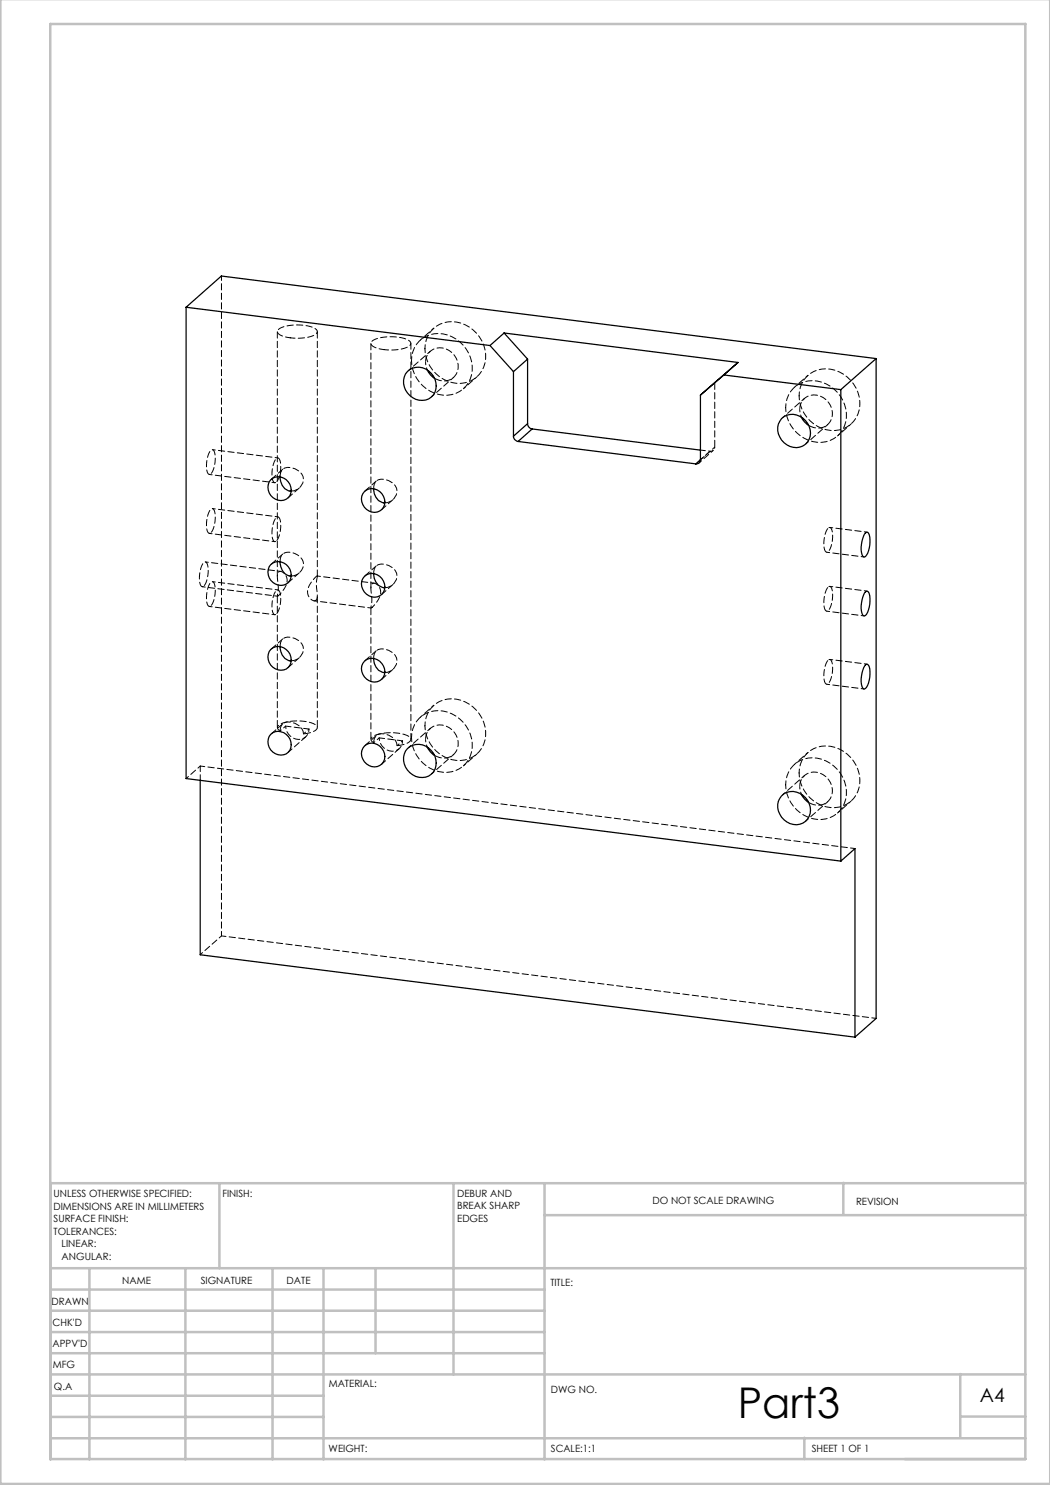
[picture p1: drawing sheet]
<svg xmlns="http://www.w3.org/2000/svg" width="210mm" height="297mm" viewBox="0 0 210 297" stroke-linecap="round" stroke-linejoin="round" font-family="sans-serif">
<g fill="none" stroke="#c0c0c0" stroke-width=".5">
<path d="M.1 -.1v296.9h209.9v-296.9M10.1 4.8h195v287h-195zM43.9 236.6v17M90.7 236.6v38.3M108.9 236.6v55.3M168.7 236.6v6.3M205.1 236.6h-195v55.3M10.1 253.6h195M10.1 257.9h98.8M17.9 253.6v38.3M37.1 253.6v38.3M54.5 253.6v38.3"/>
<path d="M64.7 253.6v38.3M75.1 253.6v17M108.9 243h96.2M10.1 270.6h98.8M10.1 266.4h98.8M10.1 262.1h98.8M10.1 279.1h54.6M10.1 274.9h195M192.1 274.8v12.7M10.1 287.7h195M10.1 283.4h54.6M160.9 287.5v4.3"/>
<path d="M192.1 283.3h13"/>
</g>
<g fill="none" stroke="#000" stroke-width=".25">
<path d="M37.2 61.5v94.2l131 16.5M37.2 61.5l60.8 7.6M37.2 61.5l7.1-6.3 130.9 16.5M81.5 74.3a3.5 3.5 0 0 1 4.6 .2 3.5 3.5 0 0 1 .6 4.5 3.4 3.4 0 0 1-5.8-1.6 3.1 3.1 0 0 1 .6-3.1zM85.4 74a3.8 3.8 0 0 0 1.5 1.7M98 69.1l4.7 5.2M100.8 66.6l46.8 5.9M100.8 66.6l-2.8 2.5M100.8 66.6l4.7 5.2M102.7 74.3v12.9M105.5 71.8v12.9M105.5 71.8l-2.8 2.5"/>
<path d="M140.1 79v12.9M144.8 75l-4.7 4M144.8 75l23.4 2.9M147.6 72.5l-2.8 2.5M147.6 72.5l-7.5 6.5M168.2 77.9v94.3M175.2 71.7v132l-4.2 3.7M175.2 71.7l-7 6.2M54.2 96a2.52 2.52 0 0 1 3.3 .2 2.52 2.52 0 0 1 .2 3.3 2.52 2.52 0 0 1-3.4-.2 2.52 2.52 0 0 1-.1-3.3zM56 95.4a2.59 2.59 0 0 0 2.2 2.8M72.9 98.3a2.51 2.51 0 0 1 3.3 .2 2.51 2.51 0 0 1 .2 3.4 2.51 2.51 0 0 1-3.4-.3 2.51 2.51 0 0 1-.1-3.3zM74.7 97.8a2.67 2.67 0 0 0 2.2 2.8"/>
<path d="M102.7 87.2a1.11 1.11 0 0 0 .9 1.1M103.6 88.3l35.6 4.5M105.5 84.7a1.11 1.11 0 0 0 .9 1.1M105.5 84.7l-2.8 2.5M106.4 85.8l33.7 4.2M106.4 85.8l-2.8 2.5M140.1 91.9a.8 .8 0 0 1-.9 .9M140.1 91.9l-.9 .9M156.3 83.7a3.5 3.5 0 0 1 4.6 .2 3.5 3.5 0 0 1 .6 4.5 3.4 3.4 0 0 1-5.8-1.6 3.1 3.1 0 0 1 .6-3.1zM160.3 83.4a4 4 0 0 0 1.4 1.7M54.2 112.9a2.52 2.52 0 0 1 3.3 .2 2.52 2.52 0 0 1 .2 3.4 2.52 2.52 0 0 1-3.4-.2 2.52 2.52 0 0 1-.1-3.4zM56 112.4a2.59 2.59 0 0 0 2.2 2.8"/>
<path d="M72.9 115.3a2.51 2.51 0 0 1 3.3 .2 2.51 2.51 0 0 1 .2 3.3 2.51 2.51 0 0 1-3.4-.2 2.51 2.51 0 0 1-.1-3.3zM74.7 114.8a2.67 2.67 0 0 0 2.2 2.7M173.1 118.4l.4-.1a4.3 4.3 0 0 1 .2 3.7 1.25 1.25 0 0 1-1 1.2 4 4 0 0 1-.2-3.7zM173.1 106.6l.4-.1a4.6 4.6 0 0 1 0 4.2 .75 .75 0 0 1-.8 .7 4 4 0 0 1-.2-3.7zM54.2 129.9a2.5 2.5 0 0 1 3.4 .4 2.5 2.5 0 0 1-.3 3.5 2.58 2.58 0 0 1-3.1-.7 2.58 2.58 0 0 1 0-3.2zM56 129.4a2.59 2.59 0 0 0 2.2 2.7M72.9 132.3a2.51 2.51 0 0 1 3.3 .2 2.51 2.51 0 0 1 .2 3.3 2.51 2.51 0 0 1-3.4-.2 2.51 2.51 0 0 1-.1-3.3zM74.7 131.7a2.67 2.67 0 0 0 2.2 2.8M173.1 133l.2-.1a.83 .83 0 0 1 .7 .9 5.5 5.5 0 0 1-.9 3.9l-.2 .1a.77 .77 0 0 1-.6-.9 5.8 5.8 0 0 1 .8-3.9zM40 156.1v34.9l131 16.4M54.2 146.9a2.5 2.5 0 0 1 3.4 .4 2.5 2.5 0 0 1-.3 3.5 2.58 2.58 0 0 1-3.1-.8 2.58 2.58 0 0 1 0-3.1zM72.9 149.2a2.51 2.51 0 0 1 3.3 .3 2.51 2.51 0 0 1 .2 3.3 2.51 2.51 0 0 1-3.4-.2 2.51 2.51 0 0 1-.1-3.4z"/>
<path d="M81.5 149.7a3.5 3.5 0 0 1 4.6 .2 3.5 3.5 0 0 1 .6 4.5 3.4 3.4 0 0 1-5.8-1.6 3.1 3.1 0 0 1 .6-3.1zM85.4 149.4a3.8 3.8 0 0 0 1.5 1.7M156.3 159.2a3.5 3.5 0 0 1 5.7 2.2 3 3 0 0 1-1.6 3.3 3 3 0 0 1-3.6-.7 3.4 3.4 0 0 1-.5-4.8zM160.3 158.9a4 4 0 0 0 1.4 1.6M168.2 172.2l2.8-2.5v37.7"/>
</g>
<path d="M85.1 72.5l.3 1.5M159.9 81.9l.4 1.5M57.1 145.2a2.54 2.54 0 0 0 1.4 2.4 2.54 2.54 0 0 0 2.7-.3l.3-.4 .3-1.1M75.8 147.6a2.54 2.54 0 0 0 1.4 2.3 2.54 2.54 0 0 0 2.7-.2l.3-.5 .3-1M85.1 147.9l.3 1.5M159.9 157.3l.4 1.5" fill="none" stroke="#000" stroke-width=".2" stroke-dasharray="1.3 .6" stroke-dashoffset=".8"/>
<g fill="none" stroke="#000" stroke-width=".2" stroke-dasharray="1.3 .6" stroke-dashoffset="-.2">
<path d="M86.9 75.7a3 3 0 0 0 3.9-.3 3 3 0 0 0 .4-3.8 3.4 3.4 0 0 0-5.5-.9l-.5 1.1-.1 .7M42.2 94.8l-.2 .1a.79 .79 0 0 1-.7-.9 5.6 5.6 0 0 1 .9-3.9l.2-.2a.79 .79 0 0 1 .6 .9 5.6 5.6 0 0 1-.8 4M55.3 96.4l-.2 .1a.79 .79 0 0 1-.7-.9 5.6 5.6 0 0 1 .9-3.9l.2-.1a.79 .79 0 0 1 .6 .9 5.6 5.6 0 0 1-.8 3.9M161.8 85.1a3 3 0 0 0 3.8-.2 3 3 0 0 0 .5-3.8 3.4 3.4 0 0 0-5.6-1l-.5 1.1-.1 .7M40.8 117.2l-.3 .1a.79 .79 0 0 1-.6-.9 5.6 5.6 0 0 1 .9-3.9l.2-.1a.79 .79 0 0 1 .6 .9 5.6 5.6 0 0 1-.8 3.9M42.2 106.6l-.2 .1a.79 .79 0 0 1-.7-.9 5.6 5.6 0 0 1 .9-4l.2-.1a.79 .79 0 0 1 .6 .9 5.6 5.6 0 0 1-.8 4M55.3 108.2l-.2 .1a.79 .79 0 0 1-.7-.9 5.6 5.6 0 0 1 .9-3.9l.2-.1a.79 .79 0 0 1 .6 .9 5.6 5.6 0 0 1-.8 3.9M55.5 119.2v26.3M165.6 105.6a5.3 5.3 0 0 0-.5 4.7l.1 .1a.78 .78 0 0 0 .9-.7 5.6 5.6 0 0 0 .1-4l-.1-.2-.5 .1M165.6 117.4a5.3 5.3 0 0 0-.5 4.6l.1 .2a.78 .78 0 0 0 .9-.7 5.6 5.6 0 0 0 .1-4l-.1-.2-.5 .1M42.2 121.2l-.2 .1a.79 .79 0 0 1-.7-.9 5.6 5.6 0 0 1 .9-3.9l.2-.2a.79 .79 0 0 1 .6 .9 5.6 5.6 0 0 1-.8 4M55.3 122.8l-.2 .1a.79 .79 0 0 1-.7-.9 5.6 5.6 0 0 1 .9-3.9l.2-.1a.79 .79 0 0 1 .6 .9 5.6 5.6 0 0 1-.8 3.9"/>
<path d="M74.2 121.5v26.4M165.6 132a5.3 5.3 0 0 0-.5 4.7l.1 .1a.78 .78 0 0 0 .9-.7 5.6 5.6 0 0 0 .1-4l-.1-.2-.5 .1M60.7 146.8l1.3-.3a1.59 1.59 0 0 0 1.5-1.1 3 3 0 0 0-2.6-1.1 8.4 8.4 0 0 0-5.1 .7l-.3 .5 .2 .5 .3 .2M63.5 145.5v-26.3M79.4 149.1l1.3-.2a1.59 1.59 0 0 0 1.5-1.1 3 3 0 0 0-2.6-1.2 8.4 8.4 0 0 0-5.1 .7l-.3 .5 .2 .5 .3 .3M86.9 151.1a3 3 0 0 0 3.9-.2 3 3 0 0 0 .4-3.8 3.4 3.4 0 0 0-5.5-1l-.5 1.1-.1 .7M161.8 160.5a3 3 0 0 0 3.8-.2 3 3 0 0 0 .5-3.8 3.4 3.4 0 0 0-5.6-1l-.5 1.2-.1 .6"/>
</g>
<path d="M82.3 72.1a5.4 5.4 0 0 1 8-4.8 6.8 6.8 0 0 1 3.4 9.2 5.8 5.8 0 0 1-9.2 .6 7 7 0 0 1-2.2-5M85 69.7a5.4 5.4 0 0 1 8-4.7 6.8 6.8 0 0 1 3.4 9.2 5.8 5.8 0 0 1-9.2 .5 7 7 0 0 1-2.2-5M159.8 79.2a5.4 5.4 0 0 1 8.1-4.8 6.8 6.8 0 0 1 3.3 9.2 5.8 5.8 0 0 1-9.2 .6 7 7 0 0 1-2.2-5M157.1 81.5a5.4 5.4 0 0 1 8.1-4.7 6.8 6.8 0 0 1 3.3 9.2 5.8 5.8 0 0 1-9.2 .5 7 7 0 0 1-2.2-5M82.3 147.5a5.4 5.4 0 0 1 8-4.7 6.8 6.8 0 0 1 3.4 9.2 5.8 5.8 0 0 1-9.2 .5 7 7 0 0 1-2.2-5M85 145.2a5.4 5.4 0 0 1 8-4.8 6.8 6.8 0 0 1 3.4 9.2 5.8 5.8 0 0 1-9.2 .6 7 7 0 0 1-2.2-5M157.1 157a5.4 5.4 0 0 1 8.1-4.8 6.8 6.8 0 0 1 3.3 9.2 5.8 5.8 0 0 1-9.2 .6 7 7 0 0 1-2.2-5M159.8 154.6a5.4 5.4 0 0 1 8.1-4.8 6.8 6.8 0 0 1 3.3 9.2 5.8 5.8 0 0 1-9.2 .6 7 7 0 0 1-2.2-5" fill="none" stroke="#000" stroke-width=".2" stroke-dasharray="1.3 .6" stroke-dashoffset=".5"/>
<g fill="none" stroke="#000" stroke-width=".2" stroke-dasharray="1.3 .6" stroke-dashoffset=".7">
<path d="M86.8 65.6l-2.7 2.4M92.7 77.8l2.7-2.4M161.6 75.1l-2.7 2.3M41.9 94.9l13.1 1.6M55.6 91.6l-13.1-1.7M139.8 92.6l2.9-2.5M142 90.3a.81 .81 0 0 0 .9-.9M142.9 89.4l-2.8 2.5M167.5 87.2l2.7-2.4M40.4 117.3l15.1 1.9M41.9 106.7l13.1 1.6M55.6 103.4l-13.1-1.7"/>
<path d="M55.6 118l-13.1-1.7M56.1 114.3l-15-1.9M165.3 110.5l7.5 .9M173.4 106.4l-7.4-.9M173.4 118.2l-7.4-.9M41.9 121.3l13.1 1.6M165.3 122.2l7.5 1M165.3 136.8l7.5 1M173.4 132.8l-7.4-.9M40.1 153.2l-2.9 2.5M57.1 145.2l-1.1 1M60.7 146.8l1.1-1"/>
<path d="M75.8 147.6l-1.1 1M79.4 149.1l1.1-.9M86.8 141.1l-2.7 2.3M92.7 153.2l2.7-2.4M161.6 150.5l-2.7 2.4M167.5 162.6l2.7-2.4M40.1 190.9l4.2-3.7"/>
</g>
<path d="M142 90.3l-1.9-.3" fill="none" stroke="#000" stroke-width=".2" stroke-dasharray="1.3 .6" stroke-dashoffset="1"/>
<path d="M142.9 89.4v-12.9M58.2 115.2a2.27 2.27 0 0 0 2.4-1.9 2.27 2.27 0 0 0-1.6-2.6 1.91 1.91 0 0 0-2.9 1l-.1 .7" fill="none" stroke="#000" stroke-width=".2" stroke-dasharray="1.3 .6" stroke-dashoffset="-.1"/>
<path d="M58.1 67.6l-1.3-.3a1.46 1.46 0 0 1-1.3-1.1 3 3 0 0 1 2.5-1.1 7.9 7.9 0 0 1 5.3 .8l.1 .3a.91 .91 0 0 1-.7 .9l-1.8 .5h-2.8M76.8 69.9l-1.3-.2a1.46 1.46 0 0 1-1.3-1.1 3 3 0 0 1 2.5-1.2 7.9 7.9 0 0 1 5.3 .9l.2 .2a.91 .91 0 0 1-.8 1l-1.1 .3-1.4 .2-2.1-.1M142 90.3l-1.9 1.6" fill="none" stroke="#000" stroke-width=".2" stroke-dasharray="1.3 .6" stroke-dashoffset=".3"/>
<path d="M55.5 66.3v49M74.2 68.7v48.9M58.2 98.2a2.26 2.26 0 0 0 2.4-1.9 2.26 2.26 0 0 0-1.6-2.5 2.04 2.04 0 0 0-2.8 .6l-.2 1M63.5 115.3v-49M77 117.5a2.26 2.26 0 0 0 2.3-1.8 2.26 2.26 0 0 0-1.6-2.6 2.04 2.04 0 0 0-2.8 .7l-.1 .9M77 100.6a2.26 2.26 0 0 0 2.3-1.9 2.26 2.26 0 0 0-1.6-2.6 2.04 2.04 0 0 0-2.8 .7l-.1 1M58.2 132.1a2.26 2.26 0 0 0 2.4-1.8 2.26 2.26 0 0 0-1.6-2.6 2.04 2.04 0 0 0-2.8 .7l-.2 1M77 134.5a2.26 2.26 0 0 0 2.3-1.9 2.26 2.26 0 0 0-1.6-2.5 2.04 2.04 0 0 0-2.8 .6l-.1 1M60.7 146.8a2.85 2.85 0 0 0-4.2-2l-.3 .6-.2 .8M79.4 149.1a2.85 2.85 0 0 0-4.2-1.9l-.3 .5-.2 .9" fill="none" stroke="#000" stroke-width=".2" stroke-dasharray="1.3 .6"/>
<path d="M86.1 70.3l-4.4 3.8M86.3 79.4l4.4-3.9M160.9 79.7l-4.4 3.8M161.1 88.8l4.4-3.9M55.7 119.1l-.2 .1 .1-2.2a4.8 4.8 0 0 1 .1-2.6 1.32 1.32 0 0 1 1.7 1.4 4.5 4.5 0 0 1-1.7 3.3M74.8 116.6l-11.4-1.4M62.8 120.2l11.4 1.4M74.4 121.5l-.2 .1 .1-2.2a4.8 4.8 0 0 1 .1-2.6 1.32 1.32 0 0 1 1.7 1.4 4.5 4.5 0 0 1-1.7 3.3M86.1 145.7l-4.4 3.8M86.3 154.8l4.4-3.9M160.9 155.1l-4.4 3.9M161.1 164.2l4.4-3.8" fill="none" stroke="#000" stroke-width=".2" stroke-dasharray="1.3 .6" stroke-dashoffset=".6"/>
<path d="M40.1 153.2v2.9M57.1 145.2l4.7 .6M57.6 150.5l3.5-3.1M75.8 147.6l4.7 .6M76.3 152.9l3.5-3.2" fill="none" stroke="#000" stroke-width=".2" stroke-dasharray="1.3 .6" stroke-dashoffset=".2"/>
<path d="M44.3 55.2v132M40.1 153.2l130.9 16.5M44.3 187.2l131 16.5" fill="none" stroke="#000" stroke-width=".2" stroke-dasharray="1.3 .6" stroke-dashoffset=".4"/>
<g fill="none" stroke="#000" stroke-width=".2" stroke-dasharray="1.3 .6" stroke-dashoffset=".1">
<path d="M56.5 93.8l-2.2 2M57.6 99.6l2.3-2M75.3 96.2l-2.3 2M56.5 110.8l-2.2 2M57.6 116.6l2.3-2M63.5 115.3v-.1a4.4 4.4 0 0 0-2 3.6 1.34 1.34 0 0 0 1.7 1.3M75.3 113.2l-2.3 2M76.3 102l2.3-2M76.3 118.9l2.3-2M56.5 127.8l-2.2 2M57.6 133.5l2.3-2M63.2 120.1a4.7 4.7 0 0 0 .1-2.9l.2-1.9"/>
<path d="M75.3 130.1l-2.3 2M76.3 135.9l2.3-2M56.5 144.8l-2.2 2M75.3 147.1l-2.3 2M82.2 147.9v-79.2"/>
</g>
<text font-size="8.5" x="147.6" y="283.5">Part3</text>
<text font-size="3.9" x="196" y="280.4">A4</text>
<g font-size="2">
<text x="10.7" y="239.5">UNLESS OTHERWISE SPECIFIED:</text>
<text x="44.5" y="239.5">FINISH:</text>
<text x="91.4" y="239.4">DEBUR AND</text>
<text x="10.7" y="242">DIMENSIONS ARE IN MILLIMETERS</text>
<text x="10.7" y="244.5">SURFACE FINISH:</text>
<text x="91.4" y="241.9">BREAK SHARP</text>
<text x="91.4" y="244.4">EDGES</text>
<text x="130.5" y="240.8">DO NOT SCALE DRAWING</text>
<text x="171.2" y="241">REVISION</text>
<text x="10.7" y="247">TOLERANCES:</text>
<text x="12.3" y="249.5">LINEAR:</text>
<text x="12.3" y="252">ANGULAR:</text>
<text x="24.4" y="256.9">NAME</text>
<text x="40.1" y="256.8">SIGNATURE</text>
<text x="57.3" y="256.8">DATE</text>
<text x="110.1" y="257.1">TITLE:</text>
<text x="10.3" y="260.9">DRAWN</text>
<text x="10.5" y="269.3">APPV'D</text>
<text x="10.5" y="265.2">CHK'D</text>
<text x="10.6" y="273.6">MFG</text>
<text x="10.8" y="278">Q.A</text>
<text x="65.8" y="277.4">MATERIAL:</text>
<text x="110.2" y="278.5">DWG NO.</text>
<text x="65.7" y="290.4">WEIGHT:</text>
<text x="110.2" y="290.5">SCALE:1:1</text>
<text x="162.4" y="290.4">SHEET 1 OF 1</text>
</g>
</svg>
